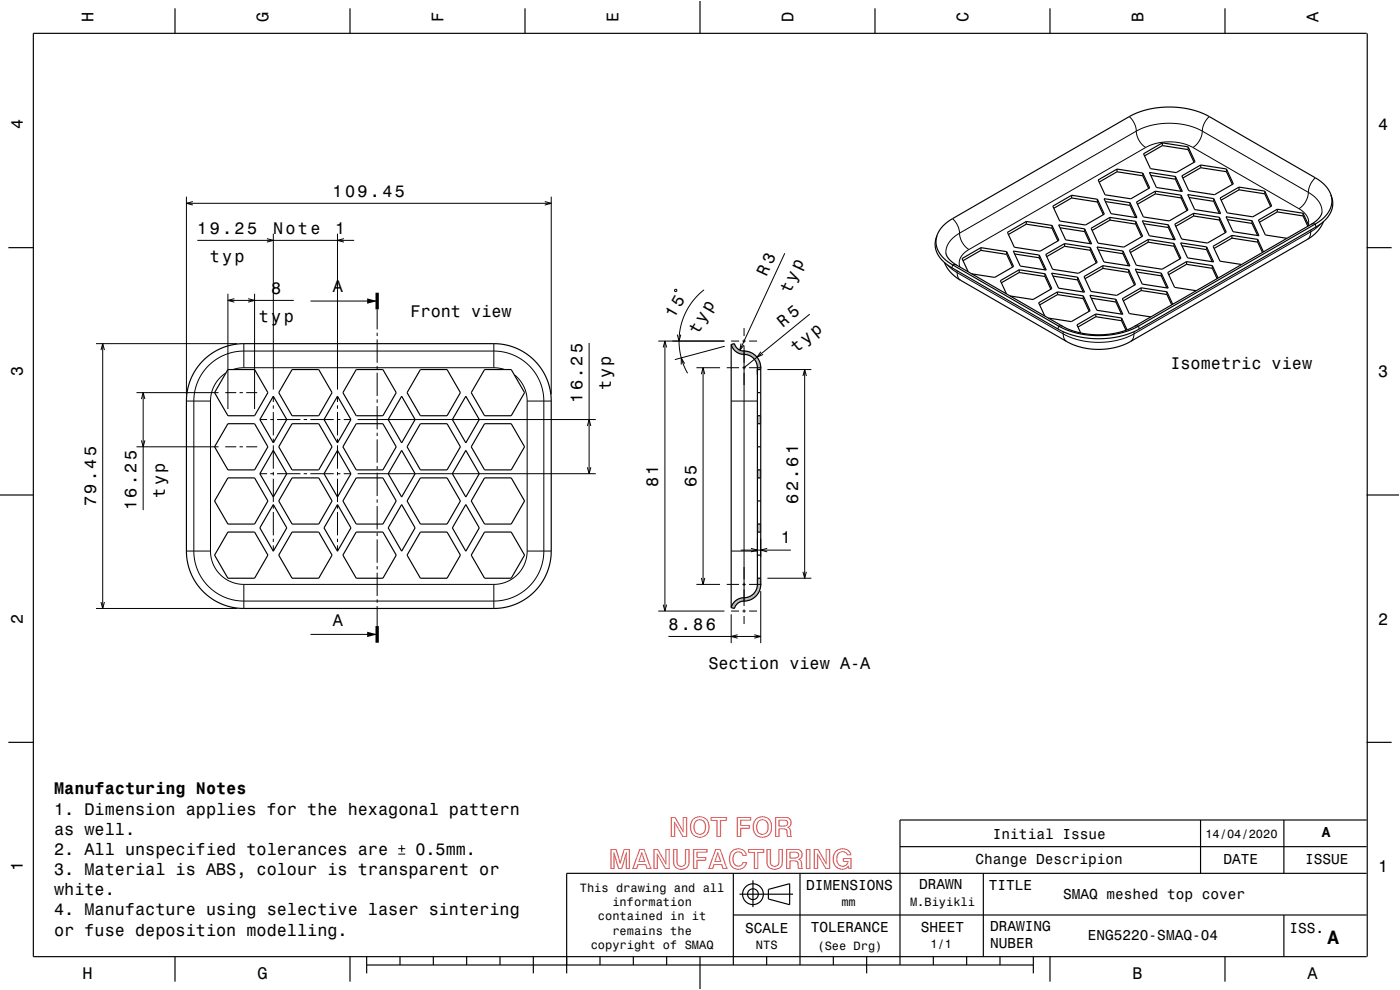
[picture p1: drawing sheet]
<svg xmlns="http://www.w3.org/2000/svg" width="420mm" height="297mm" viewBox="0 0 420 297" stroke-linecap="round" stroke-linejoin="round" font-family="sans-serif">
<path d="M227.2 141h1v2.4h-1z" fill="none" stroke="#b2b6b1" stroke-width=".3"/>
<path d="M227.2 141h1v2.4h-1z" fill-rule="evenodd" fill="#b2b6b1"/>
<path d="M227.2 157.2h1v2.4h-1z" fill="none" stroke="#b2b6b1" stroke-width=".3"/>
<path d="M227.2 157.2h1v2.4h-1z" fill-rule="evenodd" fill="#b2b6b1"/>
<path d="M227.2 173.5h1v1.8a5.3 5.3 0 0 1-5.8 5.1l-1.4 .9-.7 1.2-.9-.2a4.4 4.4 0 0 1 4.7-3.1 4 4 0 0 0 3.1-3.9z" fill="none" stroke="#b2b6b1" stroke-width=".3"/>
<g fill="#b2b6b1">
<path d="M228.2 173.5l-.8 4.6-.3 .3 .1-3.1z" fill-rule="evenodd"/>
<path d="M227.2 176l-.2 2.6z" fill-rule="evenodd"/>
<path d="M227 176.6l-.2 2.2-.1-1.6z" fill-rule="evenodd"/>
<path d="M226.7 177.2l.1 1.6-.3 .3z" fill-rule="evenodd"/>
<path d="M226.6 177.5l-.1 1.6-.3 .3-.2-1.2z" fill-rule="evenodd"/>
<path d="M225.4 178.7l.6-.5 .2 1.2-.6 .3z" fill-rule="evenodd"/>
<path d="M224.8 179l.6-.3 .2 1-.6 .3z" fill-rule="evenodd"/>
<path d="M223.9 179.3l.9-.3 .2 1-.9 .2z" fill-rule="evenodd"/>
<path d="M222.6 179.4l1.3-.1 .2 .9-1.5 .2z" fill-rule="evenodd"/>
<path d="M222.1 179.5l.5-.1v1l-.6 .2z" fill-rule="evenodd"/>
<path d="M221.5 179.7l.6-.2-.1 1.1-.5 .3z" fill-rule="evenodd"/>
<path d="M221 180l.5-.3v1.2l-.5 .4z" fill-rule="evenodd"/>
<path d="M220.8 180.1l.2-.1v1.3l-.2 .3z" fill-rule="evenodd"/>
<path d="M220.6 180.3l.2-.2v1.5l-.3 .4z" fill-rule="evenodd"/>
<path d="M220.4 180.5l.2-.2-.1 1.7-.2 .5-.3-1.5z" fill-rule="evenodd"/>
<path d="M220 181l.3 1.5-.9-.2z" fill-rule="evenodd"/>
<path d="M228.2 173.5l-.1 2.7-.7 1.9z" fill-rule="evenodd"/>
<path d="M227.2 173.5h1l-1 1.8z" fill-rule="evenodd"/>
</g>
<path d="M227.2 124.7h1v2.4h-1z" fill="none" stroke="#b2b6b1" stroke-width=".3"/>
<path d="M227.2 124.7h1v2.4h-1z" fill-rule="evenodd" fill="#b2b6b1"/>
<path d="M219.4 103.4l.9-.3a3.4 3.4 0 0 0 3.8 2.3 5.1 5.1 0 0 1 4.1 5.5h-1v-.6a4.2 4.2 0 0 0-4.8-4.1 4 4 0 0 1-3-2.8z" fill="none" stroke="#b2b6b1" stroke-width=".3"/>
<g fill="#b2b6b1">
<path d="M227.3 107.5l.7 1.4 .2 2h-1z" fill-rule="evenodd"/>
<path d="M227.2 107.3v3.6z" fill-rule="evenodd"/>
<path d="M227.1 107.1l.1 2.7z" fill-rule="evenodd"/>
<path d="M226.9 107l.2 2.3-.3-.7z" fill-rule="evenodd"/>
<path d="M226.6 106.6l.3 .4-.1 1.6z" fill-rule="evenodd"/>
<path d="M226.2 106.3l.4 .3 .1 1.7-.6-.7z" fill-rule="evenodd"/>
<path d="M225.9 106.1l.3 .2-.1 1.3-.4-.4z" fill-rule="evenodd"/>
<path d="M225.4 105.8l.5 .3-.2 1.1-.4-.3z" fill-rule="evenodd"/>
<path d="M224.8 105.6l.6 .2-.1 1.1-.7-.3z" fill-rule="evenodd"/>
<path d="M224.1 105.4l.7 .2-.2 1-.7-.2z" fill-rule="evenodd"/>
<path d="M223.5 105.3l.6 .1-.2 1-.7-.1z" fill-rule="evenodd"/>
<path d="M220.9 104.2l1.1 .8 1.5 .3-.3 1-1.1-.1-1-.5z" fill-rule="evenodd"/>
<path d="M220.5 103.6l.4 .6 .2 1.5-.4-.3z" fill-rule="evenodd"/>
<path d="M220.3 103.1l.4 2.3-.4-.4z" fill-rule="evenodd"/>
<path d="M219.4 103.4l.9-.3v1.9z" fill-rule="evenodd"/>
</g>
<g fill="none" stroke="#000" stroke-width=".3">
<path d="M338.8 35a6.4 6.4 0 0 1 2.1 4.3M340.9 39.3l2.3-1 2.5-.8 4.8-.5 2.8 .1 2.8 .5 2.5 .7 2.1 1M340.9 39.3a6.3 6.3 0 0 0 2.8 4.9M340.9 39.3l-53 30.7M360.7 39.3a6.3 6.3 0 0 1-2.8 4.9M360.7 39.3l31.8 18.4M362.8 35a6.4 6.4 0 0 0-2.1 4.3M55.9 59v59.3M165.4 59v59.3M343.7 44.2l3.3-1.2 3.9-.5 3.7 .5 3.3 1.2M343.7 44.2l-53 30.7M357.9 44.2l31.8 18.4"/>
<path d="M392.5 57.7l1.8 1.2 1.2 1.4 .8 1.6 .3 1.5M392.5 57.7a6.3 6.3 0 0 1-2.8 4.9M394.6 53.3a6.3 6.3 0 0 0-2.1 4.4M55.9 61h109.5M57.9 60.5l-2 .5 2 .5M59.2 72.1h47M80.1 71.6l1.9 .5-1.9 .5M82 70.1v46.8M101.2 70.1v46.8M103.2 71.6l-2 .5 2 .5M163.4 60.5l2 .5-2 .5M235.4 76l-13.4 29"/>
<path d="M284.3 79.5l1.3 1.3 1.6 1M285.8 65.6a6.4 6.4 0 0 1 2.1 4.4M287 79.6l-1.2-.2-.2 .9M287.9 70l-1.8 1.2-1.3 1.4-.8 1.6-.2 1.5M287.9 70a6.2 6.2 0 0 0 2.8 4.9M290.7 74.9l-1.5 1.1-1 1.3-.4 1.4 .2 1.4M389.7 62.6l1.3 1 1.1 1.3 .5 1.2-.1 1.3M393.2 69.6a2.5 2.5 0 0 1-1 2.2M393.2 69.6l-53 30.6M393.3 69l-.1 .6M393.3 67.3l1.3-.1 .2 .9M396.1 67.3l-1.3 1.2-1.6 1.1"/>
<path d="M68.4 88.1v34.6M68.4 90.1h19.7M70.3 89.6l-1.9 .5 1.9 .5M74.4 89.6l2 .5-2 .5M76.4 88.1v34.6M93.1 90.3h20M113.1 92.8v6M113.1 99.8v1M202.5 86.9h.5v.5h-.6zM211.2 87l-2.5 2.3-2 2.6-1.6 3.2-1 3.3-.4 3.5 .3 3.5 .8 3.4 1.5 3.2M223.2 98.4v2.4M242.9 94.2l-19.7 16.1"/>
<path d="M287.1 81.2l.1 .6M287.2 81.8a2.51 2.51 0 0 0 1 2.3M287.2 81.8l31.8 18.4M318.9 97.9l-1.3-.1-.2 .9M318.9 99.5l.1 .7M340.3 99.5l-.1 .7M340.3 97.9l1.3-.1 .2 .9M28.8 103.1h42.3M30.3 105l.5-1.9 .5 1.9M30.8 103.1v79.4M41 117.8h24.6M42.4 119.7l.6-1.9 .5 1.9"/>
<path d="M43 117.8v35.2M62.6 109.7l2.1-1.8 2.4-1.3 2.8-.9 2.7-.4h76.1l3.9 .7 3.7 1.7 2.7 2.2 2.1 2.8 1.4 3.2 .6 3.4v46.6l-.6 3.9-1.9 3.8-2.2 2.7-2.8 2.1-3.5 1.4-3.2 .5h-76.1l-4.1-.7-3.7-1.7-2.7-2.2-2.1-2.8-1.5-3.4-.5-3.7v-46.8l.5-2.7 .9-2.3 1.3-2.4zM67.6 117.8h3.3M67.8 111.9l-1.9 1.6-1.5 2-.9 2.3-.4 2.5M71.9 117.8h1M73.1 110.3l-3.2 .6M73.1 110.3h75M73.1 103.1v7.2M73.9 117.8h3.3M82 118.9v1.7M101.2 118.9v1.7M113.1 101.8v7"/>
<path d="M113.1 109.8v1M113.1 111.8v7M113.1 119.8v1M148.1 110.3l3.3 .6M148.1 103.1v7.2M154.3 112.4l1.7 1.7 1.2 1.9 .7 2.1 .2 2.2M176.7 102.9v39.2M197.5 102.3h19.8M199 104.2l.5-1.9 .5 1.9M199.5 102.3v81M203.2 100.4l.5 1.9 .5-1.9M205.4 109.1l-1-1.7v2"/>
<path d="M208.9 110.3h7.1M210.4 112.3l.5-2 .5 2M210.9 110.3v65M217.4 103.9l-15 4M218 110.3h3.7M219.3 102.3h2.4M222.3 103.1l-.3 1.9 1.2-1.5M222.7 110.3h1M222.7 102.3h1M223.2 101.8v1M223.2 103.8v78M224.7 110.3h3.7"/>
<path d="M224.7 102.3h2.4M228.3 105.5l-1.2 1.7 1.8-.9M230.2 110.9h13.2M240.9 112.8l.5-1.9 .5 1.9M241.4 110.9v62.6M319 100.2l2.3 1.1 2.6 .8 2.9 .5 2.7 .1 2.8-.1 2.9-.5 2.6-.8 2.4-1.1M319 100.2a2.49 2.49 0 0 0 1 2.3M340.2 100.2a2.5 2.5 0 0 1-1.1 2.3M41 134h24.6M42.4 132.1l.6 1.9 .5-1.9M55.9 120.3h7.2M63.1 120.3v45"/>
<path d="M67.6 134h3.3M71.9 134h1M73.9 134h3.3M78 125.9h2.1M81.1 125.9h1M82 121.6v1M82 123.6v7M82 131.6v1M82 133.6v7M83.1 125.9h7M91.1 125.9h1M93.1 125.9h7"/>
<path d="M101.1 125.9h1M101.2 121.6v1M101.2 123.6v7M101.2 131.6v1M101.2 133.6v7M103.1 125.9h2.2M107.3 125.9h71.4M113.1 121.8v7M113.1 129.8v1M113.1 131.8v7M113.1 139.8v1M158.1 120.3h7.3"/>
<path d="M158.1 120.3v45M176.2 127.8l.5-1.9 .6 1.9M219.4 120.3h7.8M78 142.1h2.1M81.1 142.1h1M82 141.6v1M82 143.6v7M82 151.6v1M82 153.6v7M83.1 142.1h7M91.1 142.1h1M93.1 142.1h7"/>
<path d="M101.1 142.1h1M101.2 141.6v1M101.2 143.6v7M101.2 151.6v1M101.2 153.6v7M103.1 142.1h2.2M107.3 142.1h71.4M113.1 141.8v7M113.1 149.8v1M113.1 151.8v7M113.1 159.8v1M176.2 140.2l.5 1.9 .6-1.9"/>
<path d="M55.9 165.3h7.2M63.1 165.3l.2 2 .6 1.9 1 1.8 1.3 1.5 1.5 1.2 1.8 .9 1.7 .5 1.9 .2M73.1 175.3h75M73.1 175.3v7.2M82 161.6v1M82 163.6v1.8M101.2 161.6v1M101.2 163.6v1.8M113.1 161.8v7M113.1 169.8v1M113.1 171.8v7M113.1 179.8v1"/>
<path d="M148.1 175.3v7.2M158.1 165.3l-.1 2-.5 1.6-.9 1.8-1.3 1.6-1.5 1.3-1.8 .9-1.9 .6-2 .2M158.1 165.3h7.3M208.9 175.3h7.1M210.4 173.4l.5 1.9 .5-1.9M218 175.3h3.7M219.4 165.3h7.8M222.2 165h15.1M222.7 175.3h1M224.7 175.3h3.7M225.3 164.5l1.9 .5-1.9 .6M227.2 161.6v5.4"/>
<path d="M228.2 161.6v5.4M228.2 177.3v15.6M230.2 164.5l-2 .5 2 .6M230.2 173.5h13.2M240.9 171.5l.5 2 .5-2M28.8 182.5h42.3M30.3 180.6l.5 1.9 .5-1.9M93.1 190.3h20M113.1 181.8v6M197.5 183.3h19.8M199 181.4l.5 1.9 .5-1.9M200.5 190.9h27.7"/>
<path d="M219.3 183.3h2.4M219.4 184.3v8.6M221.3 190.4l-1.9 .5 1.9 .6M222.7 183.3h1M223.2 182.8v1M223.2 184.8v2.4M224.7 183.3h2.4M226.3 190.4l1.9 .5-1.9 .6M119.5 256.2h2.1M119.5 254.6h2.1M120.5 253.5v2.1"/>
</g>
<g fill="none" stroke="#000" stroke-width=".35">
<path d="M52.5 2.5v7.5M105 2.5v7.5M157.5 2.5v7.5M210 0v10M262.5 2.5v7.5M315 2.5v7.5M367.5 2.5v7.5M410 10h-400v277h400M410.2 10v277M321.5 59.4l-5.4 3.1M321.5 58.6l-5.7 3.2 2.1 4.5 7.7 1.2 5.7-3.3-2.1-4.4M321.5 58.6v.8"/>
<path d="M321.5 58.6l7.7 1.2M321.5 59.4l7.7 1.2M329.2 59.8v.8M331.2 59.6l7.8 1.2 2.1 4.5-7.8-1.2zM335.1 50.7l-5.6 3.3 2 4.4 7.8 1.2 5.6-3.2-2.1-4.5M335.1 51.5l-5.3 3.1M335.1 50.7v.8M335.1 50.7l7.7 1.2M335.1 51.5l7.7 1.2M342.8 51.9v.8M342.8 52.7l1.8 3.9M344.8 51.7l7.8 1.2 2.1 4.5-7.8-1.2z"/>
<path d="M345.2 52.6l7.4 1.2M346.6 57.4l-5.7 3.2 2.1 4.5 7.7 1.2 5.7-3.3-2.1-4.4M346.6 58.2l-5.4 3.1M346.6 57.4v.8M346.6 57.4l7.7 1.2M346.6 58.2l7.7 1.2M348.7 42.9l-5.6 3.2 2 4.5 7.8 1.2 5.6-3.3-2-4.4M348.7 43.7l7.8 1.2M348.7 42.9l7.8 1.2M348.7 42.9v.8M348.7 43.7l-5.3 3.1M352.6 52.9v.9"/>
<path d="M352.6 53.8l1.7 3.6M354.3 58.6v.8M354.3 59.4l1.8 3.8M356.3 58.4l7.8 1.2 2.1 4.5-7.8-1.2zM356.5 44.9l1.7 3.8M356.5 44.1v.8M356.7 59.3l7.4 1.1M360.2 49.5l-5.6 3.3 2 4.4 7.8 1.2 5.6-3.2-2.1-4.5M360.2 50.3l-5.3 3.1M360.2 49.5v.8M360.2 49.5l7.7 1.2M360.2 50.3l7.7 1.2"/>
<path d="M364.1 59.6v.8M367.9 50.7v.8M367.9 51.5l1.8 3.8M371.7 56.1l-5.7 3.3 2.1 4.5 7.7 1.2 5.7-3.3-2.1-4.5M371.7 56.9l-5.4 3.1M371.7 56.1v.8M371.7 56.1l7.7 1.2M371.7 56.9l7.7 1.2M379.4 57.3v.8M379.4 58.1l1.8 3.9M399.3 58.4l.3 2.2-.6 2.3-1.5 2.1-2.2 1.8-54.2 31.3-3.9 1.5-4.5 .9-3.7 .2-3.5-.3-3.2-.7-3.2-1.1-33.4-19.2-2.6-1.9-1.6-2.1-.7-2.4 .3-2.3M399.3 58.4l-1.5-2.4-2.4-2.2-33.5-19.3-3.1-1.2-3.7-.9-3.7-.3-3.8 .2-4.7 .9-4.1 1.8-53.4 30.8-2.7 2.2-1 1.4-.6 1.3"/>
<path d="M399.3 58.4l.5 2.5-.4 2.5-1.5 2.3-2.4 2-54.1 31.2-4.1 1.7-4.5 .9-3.8 .1-3.7-.3-3.2-.7-3.2-1.1-33.5-19.3-2.7-2.1-1.7-2.4-.5-2.6 .6-2.4M2.5 74.3h7.5M294.3 74.3l-5.7 3.3 1.9 3.9M294.3 75.1l-5.4 3.1M294.3 74.3v.8M294.3 74.3l7.7 1.2M294.3 75.1l7.7 1.2M302 75.5l2.1 4.5-5.7 3.2-6.9-1M302 75.5v.8M302 76.3l1.8 3.8M304 75.3l7.8 1.2 2.1 4.5-7.8-1.2zM304.4 76.2l7.4 1.1"/>
<path d="M307.9 66.4l-5.7 3.3 2.1 4.5 7.7 1.2 5.7-3.3-2.1-4.5M307.9 67.3l-5.4 3M307.9 66.4v.9M307.9 66.4l7.7 1.2M307.9 67.3l7.7 1.1M311.8 77.3l1.7 3.7M311.8 76.5v.8M315.6 67.6v.8M315.6 68.4l1.8 3.9M317.6 67.5l7.8 1.2 2.1 4.5-7.8-1.2zM318 68.3l7.4 1.2M319.4 73.9l-5.4 3.1"/>
<path d="M319.4 73.1l-5.7 3.2 2.1 4.5 7.7 1.2 5.7-3.3-2.1-4.4M319.4 73.1v.8M319.4 73.1l7.7 1.2M319.4 73.9l7.7 1.2M325.4 69.5l1.7 3.6M325.4 68.7v.8M327.1 74.3v.8M327.1 75.1l1.8 3.8M329.1 74.1l7.8 1.2 2.1 4.5-7.8-1.2zM329.2 60.6l1.8 3.8M329.5 75l7.4 1.1M330.9 79.7l-5.7 3.3 2.1 4.4 7.7 1.2 5.7-3.2-2.1-4.5"/>
<path d="M330.9 79.7v.8M330.9 79.7l7.7 1.2M331.6 60.5l7.4 1.1M333 66l-5.4 3.1M333 65.2l-5.7 3.3 2.1 4.4 7.7 1.2 5.7-3.2-2.1-4.5M333 65.2v.8M333 65.2l7.7 1.2M333 66l7.7 1.2M336.9 76.1l1.7 3.6M336.9 75.3v.8M339 61.6l1.7 3.6M339 60.8v.8"/>
<path d="M340.7 66.4v.8M340.7 67.2l1.8 3.8M342.7 66.2l7.8 1.2 2.1 4.5-7.8-1.2zM343.1 67.1l7.4 1.2M344.5 71.8l-5.7 3.3 2.1 4.5 7.7 1.2 5.7-3.3-2.1-4.5M344.5 72.7l-5.4 3.1M344.5 71.8v.9M344.5 71.8l7.7 1.2M344.5 72.7l7.7 1.2M350.5 68.3l1.7 3.6M350.5 67.4v.9M352.2 73v.9"/>
<path d="M352.2 73.9l1.8 3.8M354.2 72.9l7.8 1.2 2.1 4.5-7.8-1.2zM354.6 73.7l7.4 1.2M356 79.3l-5.4 3.1M356 78.5l-5.7 3.2 2.1 4.5 6.5 1M356 78.5v.8M356 78.5l7.7 1.2M356 79.3l7.7 1.2M358.1 64l-5.7 3.3 2.1 4.4 7.7 1.2 5.7-3.3-2.1-4.4M358.1 64.8l-5.4 3.1M358.1 64v.8M358.1 64l7.7 1.2"/>
<path d="M358.1 64.8l7.7 1.2M362 74.9l1.7 3.6M362 74.1v.8M363.7 79.7l1.7 3.7M363.7 79.7v.8M364.1 60.4l1.7 3.6M365.8 65.2v.8M365.8 66l1.8 3.8M367.8 65l7.8 1.2 2.1 4.5-7.8-1.2zM368.2 65.9l7.4 1.1M369.6 70.6l-5.7 3.3 2.1 4.5 6.5 1M369.6 71.4l-5.4 3.1"/>
<path d="M369.6 70.6v.8M369.6 70.6l7.7 1.2M369.6 71.4l7.7 1.2M375.6 67l1.7 3.7M375.6 66.2v.8M377.3 71.8l1.7 3.8M377.3 71.8v.8M377.3 72.6l1.4 3.1M383.2 62.8l-5.7 3.2 2.1 4.5 6.5 1M383.2 63.6l-5.4 3.1M383.2 62.8v.8M383.2 62.8l7.7 1.2"/>
<path d="M383.2 63.6l7.7 1.2M390.9 64l1.8 3.7M390.9 64v.8M390.9 64.8l1.5 3.1M396.6 63.4l-.2 1-.5 .8-2.3 2-53.3 30.7-3.5 1.5-4.2 .9-3.3 .1-3.6-.2-3.3-.8-3-1.2-32.9-18.9-2-1.8-.6-1-.1-.8M397 66.5l-.8 1.6-.9 1.3-1.4 1.3-1.7 1.1-53.4 30.9-3.1 1.2-3.8 .8-3.2 .1-3-.3-2.6-.7-2.7-1.1-32.8-19-2.7-2.3-1.6-2.7M410 74.3h7.5M305.8 80.9l-5.7 3.3 1.9 4M305.8 81.7l-5.4 3.1M305.8 80.9v.8M305.8 80.9l7.7 1.2M305.8 81.7l7.7 1.2"/>
<path d="M313.5 82.1l2.1 4.5-5.7 3.3-6.9-1.1M313.5 82.1v.8M313.5 82.9l1.8 3.9M315.5 81.9l7.8 1.3 2.1 4.5-7.8-1.2zM315.9 82.8l7.4 1.2M317.3 88.4l-5.4 3.1M317.3 87.6l-5.7 3.2 1.8 4M317.3 87.6v.8M317.3 87.6l7.7 1.2M317.3 88.4l7.7 1.2M323.3 84l1.7 3.6M323.3 83.2v.8"/>
<path d="M325 88.8l2.1 4.4-5.7 3.3-6.9-1.1M325 88.8v.8M325 89.6l1.8 3.8M327 88.6l7.8 1.2 2.1 4.5-7.8-1.2zM327.4 89.5l7.4 1.1M328.7 94.2l-5.6 3.3 1.1 2.4M328.7 95l-5.3 3.1M328.7 94.2v.8M328.7 94.2l7.8 1.2M328.7 95l7.8 1.2M330.9 80.5l-5.4 3.1M330.9 80.5l7.7 1.2"/>
<path d="M334.8 90.6l1.7 3.6M334.8 89.8v.8M336.5 95.4l1.6 3.6M336.5 95.4v.8M336.5 96.2l1.3 2.9M338.6 80.9v.8M338.6 81.7l1.8 3.8M340.6 80.7l7.8 1.2 2.1 4.5-7.8-1.2zM341 81.6l7.4 1.1M342.4 86.3l-5.7 3.3 2.1 4.5 6.5 1M342.4 87.2l-5.4 3.1M342.4 86.3v.9"/>
<path d="M342.4 86.3l7.7 1.2M342.4 87.2l7.7 1.2M348.4 82.7l1.7 3.7M348.4 81.9v.8M350.1 87.5l1.7 3.8M350.1 87.5v.9M350.1 88.4l1.4 3.1M363.7 80.5l1.4 3.1M61 108.1l2.5-2 2.8-1.6 3.4-1.1 3.2-.3h75.8l2.5 .3 2.4 .6 4 1.9 3.1 2.6 2.2 3 1.7 3.7 .7 3.9 .1 47-.8 4.4-1.9 4.1-2.8 3.3-3.2 2.3-3.9 1.7-3.9 .6h-76.3l-2.5-.2-2.2-.6-2.1-.8-2.1-1.2-3.1-2.6-2.4-3.2-1.6-3.9-.7-3.9 .1-47.3 .5-3 1.1-2.8 1.5-2.6zM68.4 110.9h8l4 6.9-4 6.9h-8l-4-6.9zM82 118.9l4 7-4 7-4-7zM87.6 110.9h8l4 6.9-4 6.9h-8l-4-6.9z"/>
<path d="M101.2 118.9l4.1 7-4.1 7-4-7zM106.9 110.9h8l4 6.9-4 6.9h-8l-4-6.9zM120.5 118.9l4 7-4 7-4-7zM126.1 110.9h8l4 6.9-4 6.9h-8l-4-6.9zM139.7 118.9l4.1 7-4.1 7-4-7zM145.4 110.9h8l4 6.9-4 6.9h-8l-4-6.9zM219.4 103.4a4.3 4.3 0 0 0 4.6 3 4 4 0 0 1 3.2 3.9v65a4.2 4.2 0 0 1-4.7 4.1 4 4 0 0 0-3.1 2.9M219.4 103.4l.9-.3a3.4 3.4 0 0 0 3.8 2.3 5 5 0 0 1 4.1 4.9v65a5.2 5.2 0 0 1-5.7 5.1l-1.3 .7-.9 1.4-.9-.2M219.4 103.4v78.9M227.2 117.8h1M228.2 110.9h-1.1l.1 1.5M68.4 127.1h8l4 6.9-4 7h-8l-4-7z"/>
<path d="M82 135.1l4 7-4 7-4-7zM87.6 127.1h8l4 6.9-4 7h-8l-4-7zM101.2 135.1l4.1 7-4.1 7-4-7zM106.9 127.1h8l4 6.9-4 7h-8l-4-7zM120.5 135.1l4 7-4 7-4-7zM126.1 127.1h8l4 6.9-4 7h-8l-4-7zM139.7 135.1l4.1 7-4.1 7-4-7zM145.4 127.1h8l4 6.9-4 7h-8l-4-7zM227.2 124.7h1M227.2 127.1h1M227.2 134h1M0 148.5h10"/>
<path d="M68.4 159.6h8l4 6.9-4 7h-8l-4-7zM68.4 143.4h8l4 6.9-4 6.9h-8l-4-6.9zM82 151.4l4 7-4 7-4-7zM87.6 159.6h8l4 6.9-4 7h-8l-4-7zM87.6 143.4h8l4 6.9-4 6.9h-8l-4-6.9zM101.2 151.4l4.1 7-4.1 7-4-7zM106.9 159.6h8l4 6.9-4 7h-8l-4-7zM106.9 143.4h8l4 6.9-4 6.9h-8l-4-6.9zM120.5 151.4l4 7-4 7-4-7zM126.1 159.6h8l4 6.9-4 7h-8l-4-7zM126.1 143.4h8l4 6.9-4 6.9h-8l-4-6.9zM139.7 151.4l4.1 7-4.1 7-4-7z"/>
<path d="M145.4 159.6h8l4 6.9-4 7h-8l-4-7zM145.4 143.4h8l4 6.9-4 6.9h-8l-4-6.9zM227.2 159.6h1M227.2 143.4h1M227.2 157.2h1M227.2 141h1M227.2 150.3h1M410 148.5h10M227.2 173.5h1M227.2 166.5h1M2.5 222.7h7.5M410 222.7h7.5"/>
<path d="M270 254h140M360.2 246v16M385.2 246v16M410 246h-140v43.5M220 262v27.5M220 274.5h190M221.9 268.3h16M225.9 264.1v8M230.5 266.8l6.4-1.7v6.3l-6.4-1.7zM240 262v27.5M295 262v25M385.2 274.5v12.5"/>
<path d="M410 262h-240v30M52.5 287v7.5M105 287v7.5M110 289.5h200M110 287v5M120 287v2.5M130 287v2.5M140 287v2.5M150 287v2.5M160 287v5M180 287v2.5M190 287v2.5"/>
<path d="M200 287v2.5M210 287v10M230 287v2.5M250 287v2.5M260 287v5M280 287v2.5M290 287v2.5M300 287v2.5M310 287v5M315 287v7.5M367.5 287v7.5"/>
<circle cx="225.9" cy="268.3" r="1.62"/>
<circle cx="225.9" cy="268.3" r="3.1"/>
</g>
<path d="M113.1 87.8v5M113.1 187.8v5" fill="none" stroke="#000" stroke-width="1" stroke-linecap="butt"/>
<g fill="#000">
<path d="M110.1 89.5l3 .8-3 .8z" fill-rule="evenodd"/>
<path d="M110.1 189.5l3 .8-3 .8z" fill-rule="evenodd"/>
</g>
<path d="M0 0h420v297h-420" fill="none" stroke="#fff" stroke-width=".3"/>
<g font-size="8.3" fill="#f00">
<text x="200.8" y="251">NOT FOR</text>
<text x="182.7" y="260.8">MANUFACTURING</text>
</g>
<text font-size="5.8" x="398.3" y="283.3">A</text>
<g font-size="5.1">
<text x="229.9" y="83.1" transform="rotate(-65 229.9 83.1)">R 3</text>
<text x="236.9" y="88.2" transform="rotate(-65 236.9 88.2)">typ</text>
<text x="202.3" y="95.6" transform="rotate(-60 202.3 95.6)">15</text>
<text x="209.3" y="100.4" transform="rotate(-60 209.3 100.4)">typ</text>
</g>
<g font-size="5">
<text x="28.1" y="6.5" transform="rotate(-90 28.1 6.5)">H</text>
<text x="80.6" y="6.5" transform="rotate(-90 80.6 6.5)">G</text>
<text x="133.1" y="6.5" transform="rotate(-90 133.1 6.5)">F</text>
<text x="185.6" y="6.5" transform="rotate(-90 185.6 6.5)">E</text>
<text x="238.1" y="6.5" transform="rotate(-90 238.1 6.5)">D</text>
<text x="290.6" y="6.5" transform="rotate(-90 290.6 6.5)">C</text>
<text x="343.1" y="6.5" transform="rotate(-90 343.1 6.5)">B</text>
<text x="395.6" y="6.5" transform="rotate(-90 395.6 6.5)">A</text>
<text x="6.8" y="38.7" transform="rotate(-90 6.8 38.7)">4</text>
<text x="413.5" y="39">4</text>
<text x="99.8" y="59">109.45</text>
<text x="59.2" y="70.1">19.25</text>
<text x="81.9" y="70.1">Note</text>
<text x="100.6" y="70.1">1</text>
<text x="62.9" y="78.6">typ</text>
<text x="81.4" y="88.1">8</text>
<text x="99.8" y="87.7">A</text>
<text x="123.1" y="95.2">Front view</text>
<text x="77.6" y="96.6">typ</text>
<text x="234.8" y="98.3" transform="rotate(-39 234.8 98.3)">R 5</text>
<text x="238.9" y="105.9" transform="rotate(-39 238.9 105.9)">typ</text>
<text x="6.8" y="112.9" transform="rotate(-90 6.8 112.9)">3</text>
<text x="351.1" y="110.7">Isometric view</text>
<text x="413.5" y="113.2">3</text>
<text x="183.2" y="117.1" transform="rotate(-90 183.2 117.1)">typ</text>
<text x="174.7" y="120.9" transform="rotate(-90 174.7 120.9)">16.25</text>
<text x="49.5" y="149.3" transform="rotate(-90 49.5 149.3)">typ</text>
<text x="197.5" y="146.2" transform="rotate(-90 197.5 146.2)">81</text>
<text x="208.9" y="146.2" transform="rotate(-90 208.9 146.2)">65</text>
<text x="28.8" y="151.8" transform="rotate(-90 28.8 151.8)">79.45</text>
<text x="41" y="153" transform="rotate(-90 41 153)">16.25</text>
<text x="239.4" y="151.2" transform="rotate(-90 239.4 151.2)">62.61</text>
<text x="234.2" y="163">1</text>
<text x="6.8" y="187.1" transform="rotate(-90 6.8 187.1)">2</text>
<text x="99.8" y="187.7">A</text>
<text x="200.5" y="188.9">8.86</text>
<text x="413.5" y="187.4">2</text>
<text x="212.5" y="200.7">Section view A-A</text>
<text x="16.2" y="238.3">Manufacturing Notes</text>
<text x="16.2" y="244.4">1. Dimension applies for the hexagonal pattern</text>
<text x="16.2" y="250.4">as well.</text>
<text x="16.2" y="256.5">2. All unspecified tolerances are</text>
<text x="124.6" y="256.5">0.5mm.</text>
<text x="6.8" y="261.3" transform="rotate(-90 6.8 261.3)">1</text>
<text x="16.2" y="262.5">3. Material is ABS, colour is transparent or</text>
<text x="413.5" y="261.6">1</text>
<text x="16.2" y="268.6">white.</text>
<text x="16.2" y="274.6">4. Manufacture using selective laser sintering</text>
<text x="16.2" y="280.7">or fuse deposition modelling.</text>
<text x="24.7" y="293.8">H</text>
<text x="77.2" y="293.8">G</text>
<text x="339.7" y="293.8">B</text>
<text x="392.2" y="293.8">A</text>
</g>
<g font-size="4.3">
<text x="297.9" y="251.6">Initial Issue</text>
<text x="396.6" y="251.2">A</text>
<text x="292.6" y="259.3">Change Descripion</text>
<text x="367.1" y="259.3">DATE</text>
<text x="391.5" y="259.2">ISSUE</text>
<text x="241.9" y="267">DIMENSIONS</text>
<text x="275.7" y="266.6">DRAWN</text>
<text x="296.6" y="266.9">TITLE</text>
<text x="318.9" y="269.6">SMAQ meshed top cover</text>
<text x="223.6" y="279.8">SCALE</text>
<text x="243.3" y="279.7">TOLERANCE</text>
<text x="276.2" y="279.5">SHEET</text>
<text x="297.1" y="279.3">DRAWING</text>
<text x="326.4" y="282">ENG5220-SMAQ-04</text>
<text x="386.8" y="280">ISS.</text>
<text x="297.1" y="284.5">NUBER</text>
</g>
<g font-size="3.6">
<text x="361.6" y="251.4">14/04/2020</text>
<text x="174" y="267.5">This drawing and all</text>
<text x="183.7" y="271.8">information</text>
<text x="252.4" y="271.8">mm</text>
<text x="273" y="271.8">M.Biyikli</text>
<text x="179.4" y="276.1">contained in it</text>
<text x="183.7" y="280.4">remains the</text>
<text x="177.2" y="284.7">copyright of SMAQ</text>
<text x="226.8" y="284.6">NTS</text>
<text x="245.2" y="284.9">(See Drg)</text>
<text x="279.1" y="284.5">1/1</text>
</g>
</svg>
